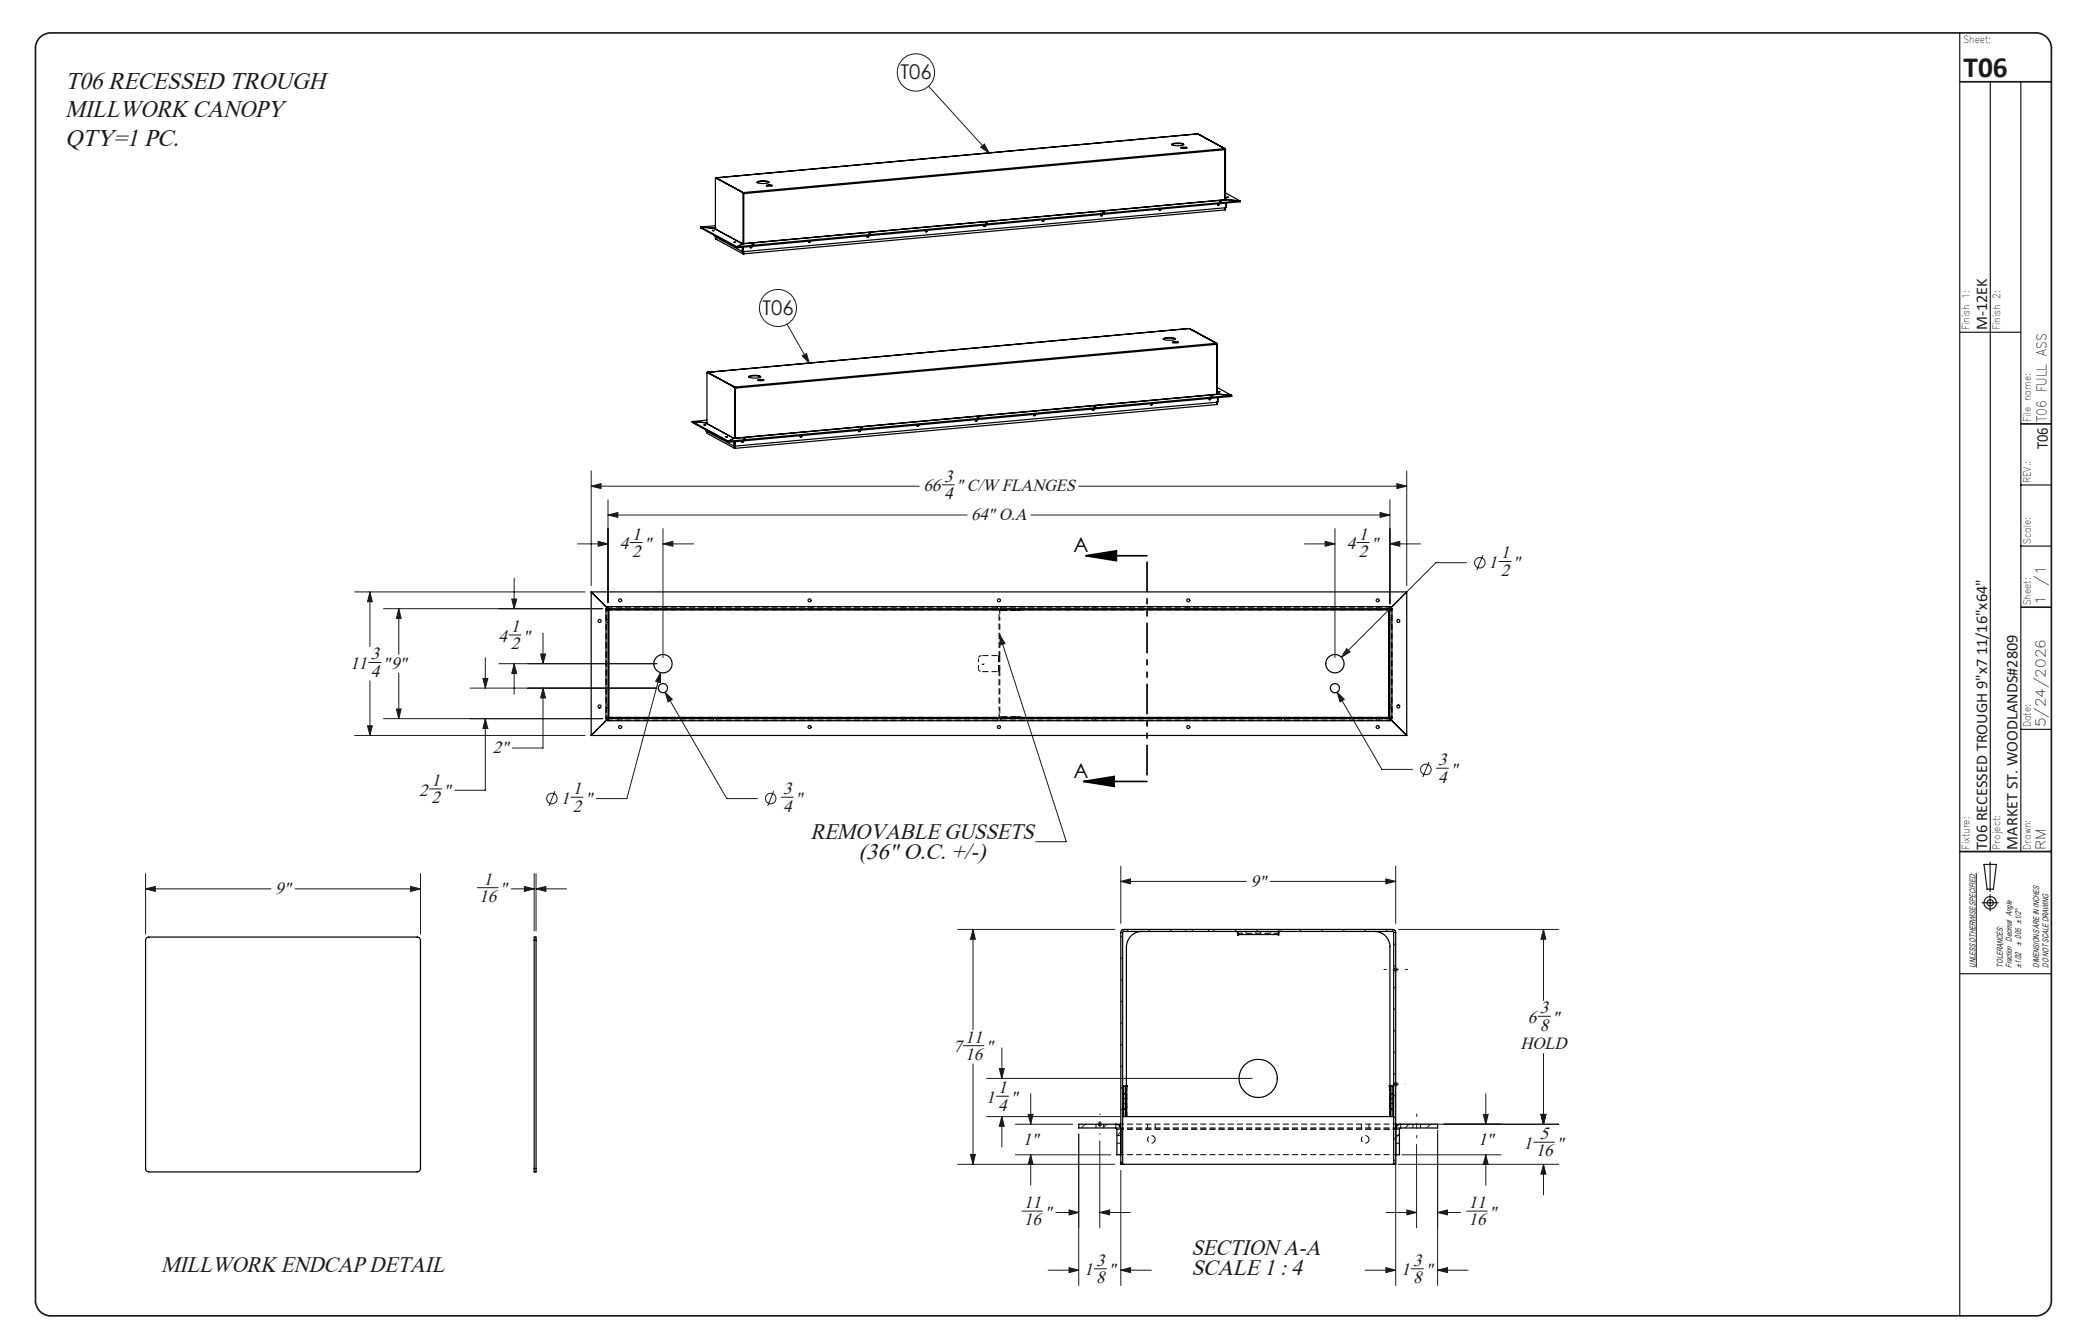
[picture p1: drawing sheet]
<svg xmlns="http://www.w3.org/2000/svg" width="432mm" height="279mm" viewBox="0 0 432 279" stroke-linecap="round" stroke-linejoin="round" font-family="sans-serif">
<g fill="none" stroke="#191924" stroke-width=".21">
<path d="M193 17.9l12.6 13.9M203.9 30.6l.7-.6 1 1.8zM163.6 67.4l4.6 8.1M166.8 74l.9-.5 .5 2zM122.9 97.9v23.9M292.5 97.9v23.9M120.1 113.1h6.3M122.9 101.1l2.1-.6v1.1zM122.9 101.1h68.2M124.4 112.5l2 .6-2 .5zM126.4 107.1l2-.6v1.1zM126.4 103.9v21.4"/>
<path d="M126.4 107.1h74.6M131 112.8h2.5M137.8 113.1l2.1-.6v1.1zM137.8 109.9v26.8M137.8 113.1h6.4M195.9 100.8h2.5M214.3 107.1h74.7M224.3 101.1h68.2M271.2 113.1h6.3M275.5 112.5l2 .6-2 .5zM277.5 109.9v26.8M282.1 112.8h2.6"/>
<path d="M286.9 106.5l2.1 .6-2.1 .5zM289 113.1l2-.6v1.1zM289 103.9v21.7M289 113.1h6.3M290.4 100.5l2.1 .6-2.1 .5zM304.9 117h-6.4l-19.6 19.6M308.3 115.4l-1.3 3.1M311.6 116.7h2.5M73.7 123h47.9M76.7 137.7h2.5M76.9 123l.5 2.1h-1zM76.9 123v11.4"/>
<path d="M79.7 126.5h45.6M82.9 126.5l.5 2.1h-1zM82.9 126.5v9.5M82.9 139.9v9.5M100.9 136.7v6.4M103.7 138h32.9M105.8 132h2.5M106.4 124.5h1l-.5 2zM106.9 138l.5 2h-1zM106.9 120.2v6.3M106.9 138v6.3M112.4 136h1l-.5 2z"/>
<path d="M112.9 131.6v6.4M137.3 139.8v2.1l-1-.3zM137.3 139.8l-7 26.2h-6.3M207.8 132l1.2 1.8-1 .3zM207.8 132l13.9 43h-6.4M280 134.8l.7 .7-1.8 1.1zM73.7 152.9h47.9M76.4 150.9h1l-.5 2zM76.9 141.5v11.4M79.7 149.4h45.6M82.4 147.4h1l-.5 2zM97.7 143.1h38.9"/>
<path d="M100.4 141h1l-.5 2.1zM100.9 149.4l.5 2h-1zM100.9 149.4v14.9h-6.4M112.9 143.1l.5 2h-1zM112.9 143.1v12.4h-6.4M138.3 143.9l1.5 1.5-.9 .5zM138.3 143.9l12.8 22.1h6.3M278 143.9l1.5 1.5-.9 .5zM278 143.9l9.3 16h6.4M297.1 158.4l-1.3 3.1M298.6 159.7h2.5M89.3 164h2.5"/>
<path d="M115.4 164.5l-1.3 3.1M118.7 165.7h2.5M160.8 164.5l-1.2 3.1M162.4 165.7h2.5M30.3 184.8l2-.5v1zM30.3 181.6v12.6M30.3 184.8h26M61.3 184.8h26.1M85.4 184.3l2 .5-2 .5zM87.4 181.6v12.6M99.2 184.5h4.3M106.3 184.8h4.8"/>
<path d="M109 184.3l2.1 .5-2.1 .5zM111.1 181.6v11.9M111.4 184.8l2.1-.5v1zM111.4 184.8h6.4M111.4 181.6v11.9M199.1 193.2h32.6M202.3 193.2l.5 2.1h-1zM202.3 193.2v20.9M233 183.2l2-.5v1zM233 180.1v11.8M233 183.2h26.1M233.4 194.5l-.4 .4"/>
<path d="M233.4 199l-.4 .4M234.6 193.2l-.4 .4M239.1 193.2l-.4 .4M243.6 193.2l-.4 .4M248.1 193.2l-.4 .4M252.6 193.2l-.4 .4M257.1 193.2l-.4 .4M261.6 193.2l-.4 .4M264.1 183.2h26.1M266.1 193.2l-.4 .4M270.5 193.2l-.3 .4M275.1 193.2l-.5 .4"/>
<path d="M279.5 193.2l-.3 .4M284 193.2l-.4 .4M288.1 182.7l2.1 .5-2.1 .5zM288.5 193.2l-.4 .4M290.2 196.1l-.5 .4M290.2 180.1v11.8M290.8 193.2h33.3M320.9 193.2l.5 2.1h-1zM320.9 193.2v14.8M410.9 181.5v19.6M200.3 217.4h4.2M208.3 217.8v6.4"/>
<path d="M233.4 203.4l-.4 .4M233.4 207.9l-.4 .5M233.4 212.4l-.4 .4M233.4 216.9l-.4 .4M289.7 201.6h1M289.8 201.2l.7 .7M290.2 200.6l-.5 .4M290.2 205.1l-.5 .4M290.2 209.5l-.5 .4M290.2 214l-.5 .5M290.2 218.5l-.5 .4M290.2 201v1.1"/>
<path d="M290.5 201.2l-.7 .7M319.8 211.3h2.5M320.9 219v14.7M201.8 240h1l-.5 2zM202.3 221.2v20.8M205.1 224.2h55.2M205.1 232.1h27.9M207.2 227.9h2.5M207.8 222.1h1l-.5 2.1zM208.3 232.1l.5 2h-1zM208.3 232.1v6.4M211.1 233.7h11.9"/>
<path d="M213.7 231.7h1.1l-.5 2zM214.3 227.4v6.3M224.3 235.8v31.4M225.6 233.7l-.8 .8M228.1 233.7h1M228.3 233.4l.7 .7M228.6 233.2v1M228.6 237.2v18M229 233.4l-.7 .7M230.1 233.7l-.8 .8M233.4 221.4l-.4 .4M233.4 225.9l-.4 .4"/>
<path d="M233.4 230.4l-.4 .4M233.4 234.9l-1.2 1.2M233.4 239.4l-.7 .7M289.7 225.4h1M289.8 225l.7 .7M290.2 223l-.5 .4M290.2 227.5l-.5 .4M290.2 232l-.5 .4M290.2 224.9v1M290.2 235v32.2M290.5 225l-.7 .7M290.9 235.7l-1.2 1.2"/>
<path d="M291.4 233.7h32.7M292.9 233.7l-.8 .8M294.5 237.9v17.3M297.4 233.7l-.8 .8M298.9 235v32.2M308.4 231.7h1l-.5 2zM308.9 227.4v6.3M318.9 237.5h4.3M320.4 231.7h1l-.5 2zM199.1 242h32.6M211.1 240.1h19.8M212.5 251.8h4.2"/>
<path d="M214.3 240.1l.5 2h-1.1zM214.3 240.1v6.3M219.5 252.1h4.8M222.2 251.5l2.1 .6-2.1 .5zM228.6 252.1l2.1-.6v1.1zM228.6 252.1h6.4M233 243.3v23.9M288.1 252.1h6.4M290.2 241l-.5 .4M290.7 242h33.4M291.4 240.1h20.7M292.5 251.5l2 .6-2 .5z"/>
<path d="M298.9 252.1l2-.6v1.1zM298.9 252.1h4.7M304.9 251.8h4.3M308.9 240.1l.5 2h-1zM308.9 240.1v6.3M320.9 242l.5 2.1h-1zM320.9 242v6.4M217.9 264.1h6.4M222.2 263.5l2.1 .6-2.1 .4zM227.5 263.8h2.5M233 264.1l2-.6v1zM233 264.1h6.4"/>
<path d="M283.8 264.1h6.4M288.1 263.5l2.1 .6-2.1 .4zM293.4 263.8h2.5M298.9 264.1l2-.6v1zM298.9 264.1h6.3"/>
<circle cx="190.4" cy="15.1" r="3.9"/>
<circle cx="161.7" cy="64" r="3.9"/>
<circle cx="307.7" cy="117" r="1.08"/>
<circle cx="296.4" cy="160" r="1.09"/>
<circle cx="114.8" cy="166" r="1.1"/>
<circle cx="160.2" cy="166" r="1.1"/>
</g>
<g fill="none" stroke="#191924" stroke-width=".25">
<path d="M407.4 6.8v266.7M413.8 17v160M420.1 17v160M407.4 69.1h12.7M420.1 113.5h6.4M420.1 100.8h6.4M420.1 151.6h6.4M407.4 177h19.1M412.5 179.7h2.5l-.6 5.2h-1.3zM413.7 179.2v6.1M412.1 187.7h3.3M413.7 186v3.4"/>
<path d="M407.4 202.4h19.1"/>
<circle cx="413.7" cy="187.7" r=".66"/>
<circle cx="413.8" cy="187.7" r="1.29"/>
</g>
<path d="M8.2 7.9a3.3 3.3 0 0 1 2.3-1.1h412.8a3.2 3.2 0 0 1 3.2 3.2v260.4a3.2 3.2 0 0 1-3.2 3.1h-412.8a3.2 3.2 0 0 1-3.1-3.1v-260.4a3.2 3.2 0 0 1 .8-2.1zM407.4 17h19.1M420.1 88.1h6.4M420.1 126.2h6.4M407.4 177h19.1" fill="none" stroke="#191924" stroke-width=".35"/>
<g fill="none" stroke="#000" stroke-width=".25">
<path d="M148.8 37l-.1 10.6M148.8 37h.1M148.8 37l5.6 3M148.9 37h.1M148.9 37l5.6 3M157.4 37.9a3.3 3.3 0 0 1 2.5 0M157.4 37.8l.4-.1a2.6 2.6 0 0 1 2.1 .2 2.96 2.96 0 0 1-2.5 0zM159.3 38.6l.5-.2 .8 .2-.3 .1zM159.3 38.6l.5-.1 .7 .1M243.6 30a2.8 2.8 0 0 1 2.5 .1 3.1 3.1 0 0 1-2.5-.1zM243.6 30.1a3.8 3.8 0 0 1 2.5 0M245.5 30.7l.3-.1 1 .1a1.2 1.2 0 0 1-1.3 0z"/>
<path d="M245.5 30.8h1.2M249 27.8h.1M249 27.8l-100.1 9.2M249 27.8l5.6 3.1M249.1 27.8h.1M249.1 27.8l5.6 3.1M254.6 30.9h.1M254.6 30.9l.1 .2M254.6 30.9l-100.1 9.1M254.7 31.1v10.4M254.7 31.1l-100.1 9.2M254.7 30.9l.1 .2"/>
<path d="M254.8 31.1v10.4M254.8 31.1l-.1 .1M145.7 47.2l7.5 4.1M145.7 47.2l3 .3h-.3M145.7 47.2v.2l7.5 4.1M148.1 47.9h.4zM148.4 47.5h.2M148.4 47.5l5.9 3.1M148.5 48.9v.2l5.8 3.2M148.6 47.4h.1M148.7 49.2l.1 .5 5.6 3 .1-.1M148.7 47.4h-.1l.1 .1"/>
<path d="M148.7 46.9l-3 .3M152.5 50.3l.5 .1zM153.2 51.3v.2M154.2 50.6h.1M154.2 50.6h.3M154.3 51.4v.9M154.4 40l.1 .3M154.4 40h.1M154.5 52.6l.1 .1h-.2M154.5 50.6l-1.3 .7M154.5 40.3v10.3M154.5 51.4v1.2"/>
<path d="M154.5 50.6l.1 .1M154.5 40.3h.1M154.5 40l.1 .3M154.5 40h.1M154.6 50.7h.1M154.6 52.7h.1M154.6 51.4v1.4M154.6 40.3h.1M154.6 40.3v10.4M156.2 51.2l-.2 .3M156.3 50.7h.4zM156.3 51.2v.1a.2 .2 0 0 1-.2 .2 .2 .2 0 0 1-.1-.2"/>
<path d="M168.4 50.1l-.1 .2-.2 .1M168.5 50.1a.22 .22 0 0 1-.2 .4 .22 .22 0 0 1-.2-.4M180.5 49v.2l-.2 .1M180.6 48.5h.4zM180.6 49v.1a.19 .19 0 0 1-.2 .2 .19 .19 0 0 1-.1-.3M192.4 47.9a.2 .2 0 0 0 0 .3 .2 .2 0 0 0 .3 0 .2 .2 0 0 0 0-.3M192.7 47.9l-.3 .3M204.8 46.8v.2l-.2 .1M204.9 46.2l.4 .1zM204.9 46.8a.21 .21 0 0 1-.2 .3 .21 .21 0 0 1-.2-.3M217 45.7l-.1 .2-.2 .1M217 45.7a.19 .19 0 0 1-.1 .3 .19 .19 0 0 1-.2-.3"/>
<path d="M229.1 44.6l-.2 .2M229.2 44.1h.4zM229.2 44.6a.21 .21 0 0 1-.2 .3 .21 .21 0 0 1-.2-.3M241.3 43.5l-.1 .2h-.2M241.3 43.5v.1a.19 .19 0 0 1-.2 .2 .19 .19 0 0 1-.1-.3M253.4 42.4l-.1 .2-.1 .1M253.4 41.8l.5 .1zM253.5 42.4a.2 .2 0 0 1-.2 .3 .2 .2 0 0 1-.2-.3M254.7 43.2v.4l-100.1 9.2M254.7 43.5h.1M254.8 43.5l-.1 .1M254.8 40.1l3 1.7"/>
<path d="M254.8 41.3l.3 .2h-.3l3 .3M254.8 43.2v.3M254.8 41.5h.1M254.8 41.5l3 .3M254.8 42.2v1l-100.5 9.1M254.9 41.5l-100.3 9.2M255 42.2v.9h-.2M255 41h.4zM257.8 41.8v.1l-104.6 9.6M257.8 41.8l-104.6 9.5M147 77.4v10.6M147 77.4l5.6 3.1"/>
<path d="M147.1 77.4h.1M147.1 77.4h-.1M147.1 77.4l5.7 3.1M155.6 78.4a3.8 3.8 0 0 1 2.6 0M155.7 78.2a2.82 2.82 0 0 1 2.5 .2 3.1 3.1 0 0 1-2.6-.1zM157.6 79l.9-.1 .3 .1a1.35 1.35 0 0 1-1.2 0zM157.6 79.1h1.2M241.8 70.4a3.1 3.1 0 0 1 2.6 0 2.8 2.8 0 0 1-2.6 0zM241.8 70.5h.1a3.4 3.4 0 0 1 2.4 0M243.7 71.1l.9-.1 .4 .2-.9 .1zM243.8 71.2l.3-.1 .9 .1M247.2 68.3h.1"/>
<path d="M247.2 68.3l-100.1 9.1M247.2 68.3l5.7 3.1M247.3 68.3h.1M247.3 68.3l5.6 3M252.9 71.4v.2M252.9 71.4l-100.1 9.1M252.9 71.3l.1 .3M252.9 71.6v10.4M252.9 71.6h.1M252.9 71.3v.1M252.9 71.6l-100.1 9.1M253 71.6v10.4"/>
<path d="M143.9 87.6l7.5 4.1M143.9 87.6l3.1 .3h-.3M143.9 87.6v.2l7.5 4.1M146.3 88.3l.4 .1zM146.7 87.9l5.8 3.2M146.8 89.4v.2l5.7 3.1M146.9 87.8h.1M147 89.7v.4l5.6 3.1 .1-.2M147 87.8h-.2l.1 .1M147 87.3l-3.1 .3M150.8 90.8h.4zM151.4 91.7v.2"/>
<path d="M152.5 91.1h.1M152.5 91.8v.9M152.6 80.5l.1 .2M152.7 93.2h.1M152.7 93l.1 .2M152.7 91.1l-1.3 .6M152.7 91.1h-.2M152.7 80.7v10.4M152.7 91.8v1.2M152.7 91.1h.1M152.8 80.5v.2M152.8 80.5h.1"/>
<path d="M152.8 80.5h-.2M152.8 91.1h.1M152.8 80.7h.1M152.8 80.7v10.4M152.8 91.8v1.4M152.8 80.7h-.1M154.5 91.7l-.1 .2h-.2M154.6 91.1l.3 .1zM154.6 91.7v.1a.2 .2 0 0 1-.3 .2 .2 .2 0 0 1-.1-.3M166.6 90.6l-.1 .2h-.1M166.7 90.6a.2 .2 0 0 1-.2 .3 .2 .2 0 0 1-.1-.3M178.8 89.4v.2l-.3 .1"/>
<path d="M178.8 88.9h.4zM178.8 89.4l.1 .1a.21 .21 0 0 1-.2 .3 .21 .21 0 0 1-.2-.3M190.9 88.3v.2l-.2 .1M191 88.3v.1a.19 .19 0 0 1-.2 .3 .19 .19 0 0 1-.2-.3M202.8 87.2v.1a.2 .2 0 0 0 .2 .3 .21 .21 0 0 0 .1-.4M203.1 87.2l-.1 .3h-.2M203.1 86.7h.4zM215.2 86.1v.2l-.3 .1M215.3 86.1v.1a.2 .2 0 0 1-.2 .3 .22 .22 0 0 1-.2-.4M227.1 85.1h-.1a.2 .2 0 0 0 .3 .2 .2 .2 0 0 0 .1-.3l-.3 .3M227.4 84.5h.4zM239.5 83.9l-.2 .3"/>
<path d="M239.6 83.9a.21 .21 0 0 1-.2 .3 .21 .21 0 0 1-.2-.3M251.6 82.8v.2l-.2 .1M251.7 82.3h.4zM251.7 82.8v.1a.19 .19 0 0 1-.2 .2 .19 .19 0 0 1-.1-.3M252.9 84h.1M252.9 83.6v.5l-100.1 9.1M252.9 83.9h.1M253 83.9v.1M253 80.5l3 1.7M253 81.7l.3 .2h-.3l3 .3M253 83.6v.3M253.1 81.9v.1"/>
<path d="M253.1 81.9l2.9 .3M253.1 82l-100.3 9.1M253.1 82.7v.9l-100.6 9.1M253.1 82h.1M253.2 82.7v.8h-.1M253.3 81.5h.4zM256 82.2v.2l-104.6 9.5M256 82.2l-104.6 9.5M122.9 123v29.9M122.9 123l3.5 3.5M122.9 123h169.6M126.4 126.1v.4"/>
<path d="M126.4 126.5v.3M126.4 126.8h.1M126.4 126.8v22.3M126.5 126.5v.3M126.5 126.8h162.3M126.5 126.8v22.4M288.8 126.5v.3M288.8 126.8h.2M288.8 126.8v22.4M289 126.5h.4M289 126.5v.3M289 126.1v.4"/>
<path d="M289 126.5h-163v22.9M289 126.8v22.3M289 126.5h.4v22.9h-163.4M289 126.1h-162.6v.4M292.5 123l-3.5 3.5M292.5 123v29.9M122.9 152.9h169.6M126 149.4h.4M126.4 149.4v.4M126.4 149.1v.3M126.4 149.1h.1M126.5 149.2v.2"/>
<path d="M126.5 149.2h162.3M288.8 149.2v.2M288.8 149.1h.2M289 149.4v.4M289 149.1v.3M289 149.4l3.5 3.5M289 149.8h-162.6v-.4l-3.5 3.5M289 149.8v-.3l3.5 3.4M30.6 194.9l.2-.1h55.9a.73 .73 0 0 1 .7 .7v47.4a.72 .72 0 0 1-.7 .7h-55.8a.73 .73 0 0 1-.6-.7v-47.5zM111.1 195.5v-.7h.3v.7M111.1 195.5h.3M111.1 195.5v47.4"/>
<path d="M111.4 195.5v47.4M233.3 193.3l.3-.1h55.9a.73 .73 0 0 1 .7 .7v48.1h-.5v-48.2l-.1-.2h-56.1l-.1 .2v48.2h-.4v-48.3zM237.3 193.6a3.2 3.2 0 0 0-3.1 3.2v28.9h.2l-.2 .1M256.9 193.6l.3 .1 .1 .7 .1-.1M257.4 193.6v.7M257.4 194.3h8.3M265.7 193.6v.7M266.2 193.6l-.3 .2v.6l-.2-.1M285.8 193.6a3.2 3.2 0 0 1 3.2 3.2v28.9h-.2l.1 .1M232 233.7a1.09 1.09 0 0 1 1 1M232.9 233.7v.6M233 234.5h.1"/>
<path d="M233 233.7h-8.7v.8l7.8 .1 .1 5.5h.8M233.6 230.5v1.6h.4M233.6 230.5h.4M233.6 227.4h.4M233.6 227.4v3.1M234 230.5v1.6M234 225.8h-.4v1.6M234 225.8v1.6M234 225.8h.2M234 232.1h.2M234 227.4v3.1M234.2 232.1h54.7"/>
<path d="M234.2 225.8v6.3M288.9 225.8h.3M288.9 232.1h.3M288.9 225.8v6.3M289.2 230.5v1.6M289.2 225.8h.4v1.6M289.2 225.8v1.6M289.2 230.5h.4M289.2 227.4h.4M289.2 227.4v3.1M289.6 230.5v1.6h-.4M289.6 227.4v3.1"/>
<path d="M290.2 233.7h8.7v.8l-7.9 .1-.1 5.5h-.7M290.2 234.5h.1M290.2 233.7v.6M291.2 233.7a1.02 1.02 0 0 0-1 1M111.1 242.9v.7h.3v-.7M111.1 242.9h.3M233.4 242h56.3"/>
<circle cx="124.7" cy="129.1" r=".31"/>
<circle cx="128.9" cy="124.8" r=".32"/>
<circle cx="137.8" cy="138" r="1.9"/>
<circle cx="168.3" cy="124.8" r=".32"/>
<circle cx="207.7" cy="124.8" r=".32"/>
<circle cx="247.1" cy="124.8" r=".32"/>
<circle cx="277.5" cy="138" r="1.9"/>
<circle cx="286.4" cy="124.8" r=".32"/>
<circle cx="290.7" cy="129.1" r=".32"/>
<circle cx="124.7" cy="146.9" r=".31"/>
<circle cx="128.9" cy="151.1" r=".32"/>
<circle cx="137.8" cy="143.1" r=".95"/>
<circle cx="168.3" cy="151.1" r=".32"/>
<circle cx="207.7" cy="151.1" r=".32"/>
<circle cx="247.1" cy="151.1" r=".32"/>
<circle cx="277.5" cy="143.1" r=".95"/>
<circle cx="286.4" cy="151.1" r=".32"/>
<circle cx="290.7" cy="146.9" r=".32"/>
<circle cx="261.6" cy="224.2" r="4"/>
</g>
<g fill="none" stroke="#000" stroke-width=".21" stroke-dasharray="1.3 .6" stroke-dashoffset=".6" stroke-linecap="butt">
<path d="M203.4 139v-2.1M204.2 138a.2 .2 0 0 0 .2 .1 .2 .2 0 0 0 .1-.3 .2 .2 0 0 0-.3 .1v.1M207.7 128.3v-1.3M207.9 127v1.3M289.3 126.5v22.9M289.4 126.5v22.9M126 149.4v-22.9M126.1 149.4v-22.9M207.7 148.9v-1.3M207.9 147.6v1.3M233 234.7h57.2M233 233.7h57.2"/>
<path d="M233 234.5h57.2M233 240h57.2"/>
</g>
<path d="M289 126.2h-162.6M289 126.1h-162.6M289 149.7h-162.6M289 149.8h-162.6M257.4 194h8.4M265.8 194.3h-8.4M234.3 232.1v-6.3M288.9 225.8v6.3" fill="none" stroke="#000" stroke-width=".21" stroke-dasharray="1.3 .6" stroke-dashoffset=".3" stroke-linecap="butt"/>
<g fill="none" stroke="#000" stroke-width=".21" stroke-dasharray="1.3 .6" stroke-linecap="butt">
<path d="M126.1 129.4h.3M126.4 126.8h.2M126.4 128.8h-.3M128.6 126.2v.3M129.3 126.5v-.3M148.3 126.2v.3M149 126.5v-.3M168 126.2v.3M168.6 126.5v-.3M187.7 126.2v.3M188.3 126.5v-.3M207.4 126.2v.3"/>
<path d="M207.6 136.3h.3M207.7 136.1h.2M207.7 136.3v-.2M207.7 139.7h.2M207.7 139.8v-.1M207.7 127h.2M207.7 139.6v.1M207.7 139.5h.2M207.9 136.3h-.2M207.9 136.1v.2M207.9 139.8h-.2M207.9 139.7v.1"/>
<path d="M207.9 139.6h-.3M207.9 128.3h-.2M207.9 139.7v-.1M207.9 127.1h-.2M207.9 127h-.2M207.9 136.4h-.2M208 126.9v-.1M208 126.8l-.3 .2M208 126.9l-.1 .1M208 126.5v-.3M210.7 126.8v.1M211.1 126.9v-.1"/>
<path d="M211.5 126.8v.1M212.1 126.8h-.6M212.1 126.8v.1M212.1 126.9h-.6M227.1 126.2v.3M227.7 126.5v-.3M246.7 126.2v.3M247.4 126.5v-.3M266.4 126.2v.3M267.1 126.5v-.3M286.1 126.2v.3M286.8 126.5v-.3"/>
<path d="M288.8 126.8h.2M289 129.4h.3M289.3 128.8h-.3M126.1 147.2h.3M126.4 146.5h-.3M126.6 149.1h-.2M128.6 149.4v.3M129.3 149.7v-.3M148.3 149.4v.3M149 149.7v-.3M168 149.4v.3M168.6 149.7v-.3"/>
<path d="M187.7 149.4v.3M188.3 149.7v-.3M207.4 149.4v.3M207.7 147.6h.2M207.7 148.9l.3 .2M207.9 148.9h-.2M207.9 148.9l.1 .1M208 149v.1M208 149.7v-.3M210.7 149v.1M211.1 149.1v-.1M211.5 149.1v-.1"/>
<path d="M211.5 149.1h.6M211.5 149h.6M212.1 149.1v-.1M227.1 149.4v.3M227.7 149.7v-.3M246.7 149.4v.3M247.4 149.7v-.3M266.4 149.4v.3M267.1 149.7v-.3M286.1 149.4v.3M286.8 149.7v-.3M289 149.1h-.2"/>
<path d="M289 147.2h.3M289.3 146.5h-.3M233 193.9h.4M233.7 193.6v-.4M246.5 193.2v.4M251.3 193.6v-.4M256.8 193.2v.4M259 194v-.4M261.1 193.6v.4M262.1 194v-.4M264.2 193.6v.4M266.4 193.6v-.4"/>
<path d="M289.5 193.2v.4M289.8 193.9h.4M232.9 234.5v-.2M233 234.5h-.1M233.6 229.4h.4M234 228.4h-.4M289.2 229.4h.4M289.6 228.4h-.4M290.3 234.5v-.2M290.3 234.5h-.1"/>
</g>
<g fill="none" stroke="#000" stroke-width=".21" stroke-dasharray="1.3 .6" stroke-dashoffset=".5" stroke-linecap="butt">
<path d="M126.6 126.7h162.2M126.6 126.8h162.2M203.4 139a.63 .63 0 0 0 .6 .6M204 136.3a.63 .63 0 0 0-.6 .6M207.7 136.1v-7.8M207.9 136.1v-7.8M126.6 149.2h162.2M126.6 149.1h162.2M207.7 147.6v-7.8M207.9 147.6v-7.8M233.7 193.2a.69 .69 0 0 0-.7 .7M290.2 193.9a.69 .69 0 0 0-.7-.7"/>
<path d="M232.9 234.5h-.9M290.3 234.5h.9"/>
</g>
<path d="M204 136.3h3.6M207.6 139.6h-3.6M211.5 126.8h-3.5M211.5 126.9h-3.5M208 149.1h3.5M208 149h3.5" fill="none" stroke="#000" stroke-width=".21" stroke-dasharray="1.3 .6" stroke-dashoffset="-.2" stroke-linecap="butt"/>
<path d="M207.6 139.6v-3.3M207.7 136.3v3.3M207.9 136.3v3.3" fill="none" stroke="#000" stroke-width=".21" stroke-dasharray="1.3 .6" stroke-dashoffset="-.1" stroke-linecap="butt"/>
<g fill="none" stroke="#000" stroke-width=".21" stroke-dasharray="1.3 .6" stroke-dashoffset=".4" stroke-linecap="butt">
<path d="M227.9 233.7v.8M229.4 234.5v-.8M232 234.5v-.8M232.2 237.7h.8M233 234.7h-.8M233 236.1h-.8M238.6 233.7v.8M240.2 234.5v-.8M283 233.7v.8M284.6 234.5v-.8M290.2 234.7h.8M290.2 237.7h.8"/>
<path d="M291 236.1h-.8M291.2 234.5v-.8M293.7 233.7v.8M295.3 234.5v-.8M233 241.3l.1 .4 .3 .3M289.8 242l.3-.3 .1-.4"/>
</g>
<path d="M240.2 236.9a.79 .79 0 0 1-1.1 .7 .79 .79 0 0 1-.3-1.3 .79 .79 0 0 1 1.3 .3l.1 .3M284.6 236.9a.79 .79 0 0 1-1.1 .7 .79 .79 0 0 1-.2-1.3 .79 .79 0 0 1 1.3 .3v.3" fill="none" stroke="#000" stroke-width=".21" stroke-dasharray="1.3 .6" stroke-dashoffset=".1" stroke-linecap="butt"/>
<path d="M225.7 115.5l6.4-1v2.1zM225.7 115.5h12.7M225.3 162.5l6.3-1.1v2.1zM225.3 162.5h13.1" fill="none" stroke="#000" stroke-width=".35"/>
<path d="M238.5 115.5v46.9" fill="none" stroke="#000" stroke-width=".35" stroke-dasharray="6.3 1.3 1.3 1.3 1.3 1.3" stroke-dashoffset="-1.2" stroke-linecap="butt"/>
<path d="M287.6 201.5h5.1M294.5 236.6v-5.1" fill="none" stroke="#191924" stroke-width=".21" stroke-dasharray="15.2 1.3 1.3 1.3" stroke-dashoffset="14.6" stroke-linecap="butt"/>
<path d="M288.2 225.4h3.9" fill="none" stroke="#191924" stroke-width=".21" stroke-dasharray="15.2 1.3 1.3 1.3" stroke-dashoffset="15.2" stroke-linecap="butt"/>
<path d="M228.7 235.9v-4.4" fill="none" stroke="#191924" stroke-width=".21" stroke-dasharray="15.2 1.3 1.3 1.3" stroke-dashoffset="15" stroke-linecap="butt"/>
<path d="M225.7 115.5l6.4-1v2.1zM225.3 162.5l6.3-1.1v2.1z" fill="#000"/>
<g fill="#191924">
<path d="M207.8 132l1.2 1.8-1 .3z"/>
<path d="M76.4 150.9h1l-.5 2zM76.9 123l.5 2.1h-1zM290.4 100.5l2.1 .6-2.1 .5zM122.9 101.1l2.1-.6v1.1zM286.9 106.5l2.1 .6-2.1 .5zM126.4 107.1l2-.6v1.1zM82.9 126.5l.5 2.1h-1zM82.4 147.4h1l-.5 2zM137.3 139.8l-1 1.8 1 .3zM138.3 143.9l.6 2 .9-.5zM112.4 136h1l-.5 2zM112.9 143.1l.5 2h-1zM100.4 141h1l-.5 2.1zM100.9 149.4l.5 2h-1zM106.9 138l.5 2h-1zM106.4 124.5h1l-.5 2zM124.4 112.5l2 .6-2 .5zM137.8 113.1l2.1-.6v1.1zM275.5 112.5l2 .6-2 .5zM289 113.1l2-.6v1.1zM278 143.9l.6 2 .9-.5zM280 134.8l-1.1 1.8 1.8-1.1zM202.3 193.2l.5 2.1h-1zM201.8 240h1l-.5 2zM288.1 182.7l2.1 .5-2.1 .5zM233 183.2l2-.5v1zM298.9 264.1l2-.6v1zM288.1 263.5l2.1 .6-2.1 .4zM308.4 231.7h1l-.5 2zM308.9 240.1l.5 2h-1zM207.8 222.1h1l-.5 2.1zM208.3 232.1l.5 2h-1zM222.2 263.5l2.1 .6-2.1 .4zM233 264.1l2-.6v1zM214.3 240.1l.5 2h-1.1zM213.7 231.7h1.1l-.5 2zM320.4 231.7h1l-.5 2zM320.9 193.2l.5 2.1h-1zM320.4 231.7h1l-.5 2zM320.9 242l.5 2.1h-1zM85.4 184.3l2 .5-2 .5zM30.3 184.8l2-.5v1zM111.4 184.8l2.1-.5v1zM109 184.3l2.1 .5-2.1 .5z"/>
<path d="M203.9 30.6l.7-.6 1 1.8zM166.8 74l.9-.5 .5 2z"/>
<path d="M222.2 251.5l2.1 .6-2.1 .5zM228.6 252.1l2.1-.6v1.1zM298.9 252.1l2-.6v1.1zM292.5 251.5l2 .6-2 .5z"/>
</g>
<text font-size="6.1" fill="#191924" x="408.2" y="16.1">T06</text>
<g font-size="5.1" fill="#191924">
<text x="13.5" y="18.5">T06 RECESSED TROUGH</text>
<text x="13.5" y="24.4">MILLWORK CANOPY</text>
<text x="13.5" y="30.3">QTY=1 PC.</text>
</g>
<g font-size="4.7" fill="#191924">
<text x="168.5" y="174.3">REMOVABLE GUSSETS</text>
<text x="178.5" y="178.5">(36&quot; O.C. +/-)</text>
<text x="247.7" y="260.9">SECTION A-A</text>
<text x="33.5" y="264.3">MILLWORK ENDCAP DETAIL</text>
<text x="247.7" y="265.1">SCALE 1 : 4</text>
</g>
<g font-size="4.2" fill="#191924">
<text x="187.2" y="16.5">T06</text>
<text x="158.5" y="65.5">T06</text>
</g>
<g font-size="4.2">
<text x="223.2" y="114.8">A</text>
<text x="223.2" y="161.7">A</text>
</g>
<g font-size="3.7" fill="#191924">
<text x="196.3" y="100.2">3</text>
<text x="192" y="102.2">66</text>
<text x="196.3" y="103.8">4</text>
<text x="198.8" y="102.2">&quot; C/W FLANGES</text>
<text x="131.4" y="112.2">1</text>
<text x="201.9" y="108.2">64&quot; O.A</text>
<text x="282.5" y="112.2">1</text>
<text x="128.9" y="114.2">4</text>
<text x="131.4" y="115.8">2</text>
<text x="133.9" y="114.2">&quot;</text>
<text x="280" y="114.2">4</text>
<text x="282.5" y="115.8">2</text>
<text x="285" y="114.2">&quot;</text>
<text x="309.5" y="118.1">1</text>
<text x="312" y="116.1">1</text>
<text x="312" y="119.7">2</text>
<text x="314.5" y="118.1">&quot;</text>
<text x="106.2" y="131.4">1</text>
<text x="77.1" y="137.1">3</text>
<text x="103.7" y="133.4">4</text>
<text x="106.2" y="135">2</text>
<text x="108.7" y="133.4">&quot;</text>
<text x="72.8" y="139.1">11</text>
<text x="77.1" y="140.7">4</text>
<text x="79.6" y="139.1">&quot;9&quot;</text>
<text x="102.5" y="156.6">2&quot;</text>
<text x="299" y="159.1">3</text>
<text x="301.5" y="161.1">&quot;</text>
<text x="87.2" y="165.4">2</text>
<text x="89.7" y="167">2</text>
<text x="89.7" y="163.4">1</text>
<text x="92.2" y="165.4">&quot;</text>
<text x="116.6" y="167.1">1</text>
<text x="119.1" y="165.1">1</text>
<text x="121.6" y="167.1">&quot;</text>
<text x="162.8" y="165.1">3</text>
<text x="165.3" y="167.1">&quot;</text>
<text x="299" y="162.7">4</text>
<text x="119.1" y="168.7">2</text>
<text x="162.8" y="168.7">4</text>
<text x="57.2" y="185.9">9&quot;</text>
<text x="100.5" y="183.9">1</text>
<text x="103.9" y="185.9">&quot;</text>
<text x="260" y="184.3">9&quot;</text>
<text x="99.6" y="187.5">16</text>
<text x="317.6" y="212.6">6</text>
<text x="320.2" y="210.6">3</text>
<text x="320.2" y="214.3">8</text>
<text x="322.7" y="212.6">&quot;</text>
<text x="198.1" y="218.7">7</text>
<text x="200.7" y="216.7">11</text>
<text x="200.7" y="220.3">16</text>
<text x="205" y="218.7">&quot;</text>
<text x="316.1" y="218.2">HOLD</text>
<text x="207.5" y="227.3">1</text>
<text x="205" y="229.3">1</text>
<text x="207.5" y="230.9">4</text>
<text x="210.1" y="229.3">&quot;</text>
<text x="212.7" y="238">1&quot;</text>
<text x="307.3" y="238">1&quot;</text>
<text x="316.7" y="238.8">1</text>
<text x="320.2" y="236.8">5</text>
<text x="323.6" y="238.8">&quot;</text>
<text x="319.3" y="240.4">16</text>
<text x="212.9" y="251.2">11</text>
<text x="305.3" y="251.2">11</text>
<text x="212.9" y="254.8">16</text>
<text x="217.2" y="253.1">&quot;</text>
<text x="305.3" y="254.8">16</text>
<text x="309.6" y="253.1">&quot;</text>
<text x="227.9" y="263.2">3</text>
<text x="293.8" y="263.2">3</text>
<text x="225.4" y="265.1">1</text>
<text x="227.9" y="266.8">8</text>
<text x="230.4" y="265.1">&quot;</text>
<text x="291.3" y="265.1">1</text>
<text x="293.8" y="266.8">8</text>
<text x="296.3" y="265.1">&quot;</text>
</g>
<g font-size="3.4" fill="#191924">
<text x="413.1" y="68.7" transform="rotate(-90 413.1 68.7)">M-12EK</text>
<text x="425.7" y="93.4" transform="rotate(-90 425.7 93.4)">T06</text>
<text x="413.1" y="176.6" transform="rotate(-90 413.1 176.6)">T06 RECESSED TROUGH 9&quot;x7 11/16&quot;x64&quot;</text>
<text x="419.4" y="176.6" transform="rotate(-90 419.4 176.6)">MARKET ST. WOODLANDS#2809</text>
</g>
<g font-size="2.8" fill="#191924">
<text x="425.5" y="87.7" transform="rotate(-90 425.5 87.7)">T06 FULL ASS</text>
<text x="425.2" y="125.8" transform="rotate(-90 425.2 125.8)">1</text>
<text x="425.2" y="121.7" transform="rotate(-90 425.2 121.7)">/1</text>
<text x="425.2" y="151.2" transform="rotate(-90 425.2 151.2)">5/24/2026</text>
<text x="425.2" y="176.6" transform="rotate(-90 425.2 176.6)">RM</text>
</g>
<g font-size="2.1" fill="#191924">
<text x="408.2" y="8.9">Sheet:</text>
<text x="409.5" y="68.7" transform="rotate(-90 409.5 68.7)">Finish 1:</text>
<text x="415.8" y="68.7" transform="rotate(-90 415.8 68.7)">Finish 2:</text>
<text x="422.2" y="87.7" transform="rotate(-90 422.2 87.7)">File name:</text>
<text x="422.2" y="100.4" transform="rotate(-90 422.2 100.4)">REV.:</text>
<text x="422.2" y="113.1" transform="rotate(-90 422.2 113.1)">Scale:</text>
<text x="422.2" y="125.8" transform="rotate(-90 422.2 125.8)">Sheet:</text>
<text x="422.2" y="151.2" transform="rotate(-90 422.2 151.2)">Date:</text>
<text x="409.5" y="176.6" transform="rotate(-90 409.5 176.6)">Fixture:</text>
<text x="415.8" y="176.6" transform="rotate(-90 415.8 176.6)">Project:</text>
<text x="422.2" y="176.6" transform="rotate(-90 422.2 176.6)">Drawn:</text>
</g>
<g font-size="1.7" fill="#191924">
<text x="420.2" y="196.6" transform="rotate(-90 420.2 196.6)">± .005 ±1/2°</text>
<text x="410.7" y="201.1" transform="rotate(-90 410.7 201.1)">UNLESS OTHERWISE SPECIFIED:</text>
<text x="416.4" y="201.1" transform="rotate(-90 416.4 201.1)">TOLERANCES:</text>
<text x="418.3" y="201.1" transform="rotate(-90 418.3 201.1)">Fraction Decimal Angle</text>
<text x="420.2" y="201.1" transform="rotate(-90 420.2 201.1)">±1/32</text>
<text x="424" y="201.1" transform="rotate(-90 424 201.1)">DIMENSIONS ARE IN INCHES</text>
<text x="425.9" y="201.1" transform="rotate(-90 425.9 201.1)">DO NOT SCALE DRAWING</text>
</g>
</svg>
